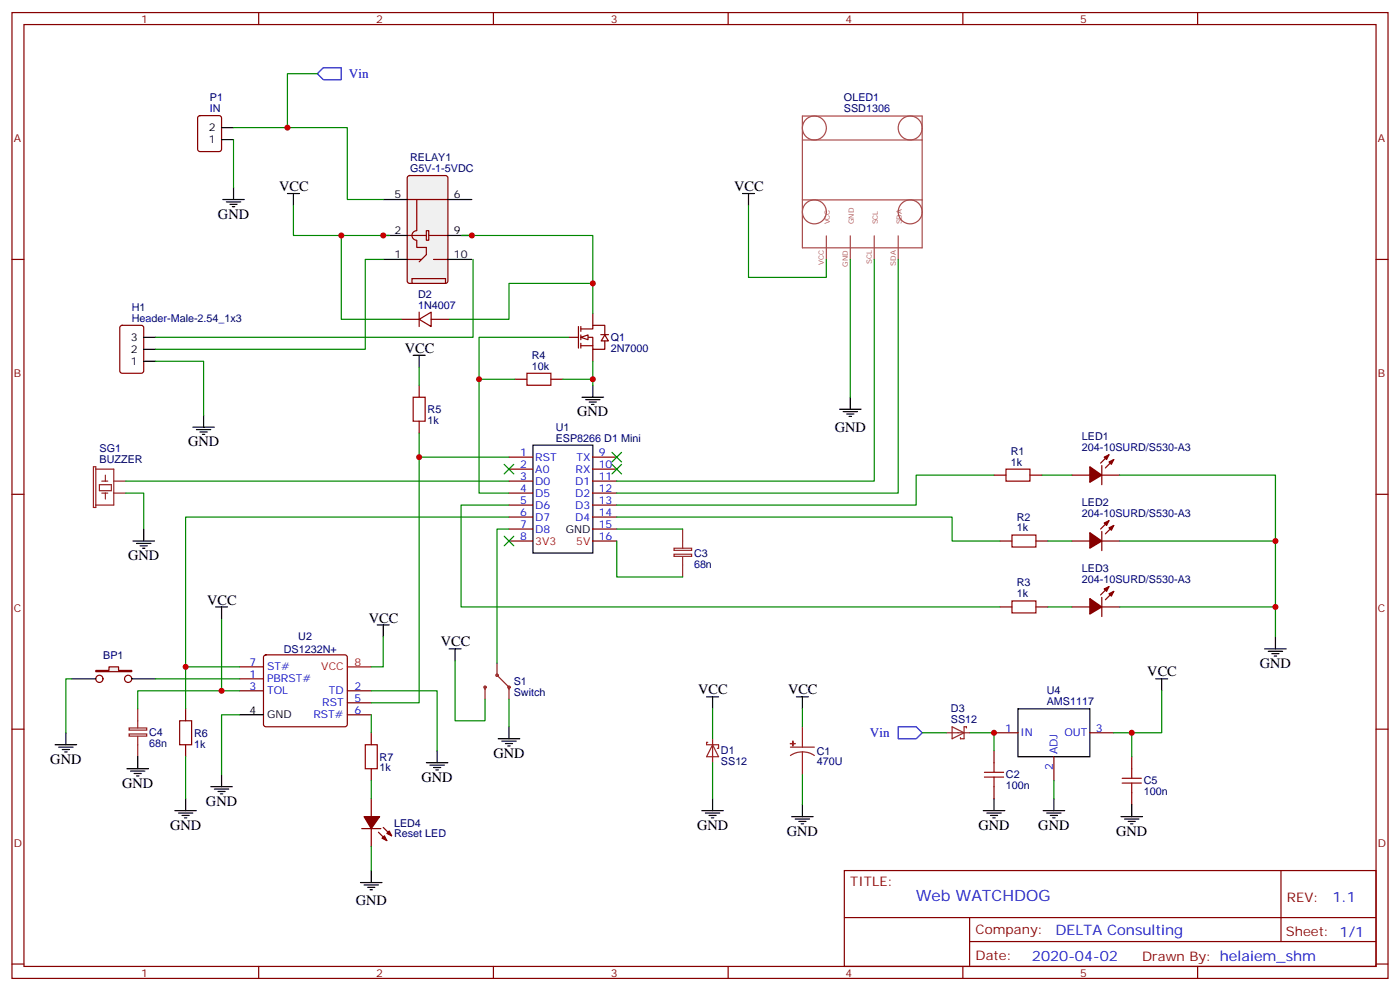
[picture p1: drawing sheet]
<svg xmlns="http://www.w3.org/2000/svg" width="412mm" height="292mm" viewBox="0 0 412 292" stroke-linecap="round" stroke-linejoin="round" font-family="sans-serif">
<g fill="none" stroke="#870000" stroke-width=".35">
<path d="M3.5 3.7h405.4v284.3h-405.4zM7.1 7.2h398.2v277.3h-398.2zM76.2 3.7v3.5M145.3 3.7v3.5M214.5 3.7v3.5M283.6 3.7v3.5M352.8 3.7v3.5M3.5 76.4h3.6M405.3 76.4h3.6M149.9 134.6h7.1M149.9 138.1h7.1M174.6 134.6h7.1"/>
<path d="M174.6 138.1h7.1M3.5 145.5h3.6M149.9 141.6h7.1M149.9 145.2h7.1M149.9 148.7h7.1M149.9 152.2h7.1M149.9 155.8h7.1M149.9 159.3h7.1M174.6 141.6h7.1M174.6 145.2h7.1M174.6 148.7h7.1M174.6 152.2h7.1"/>
<path d="M174.6 155.8h7.1M174.6 159.3h7.1M405.3 145.5h3.6M3.5 214.7h3.6M405.3 214.7h3.6M248.7 256.3h156.6v28.2h-156.6zM377.3 256.3v20.9M248.7 270.1h156.5M285.6 277.2h119.6M285.6 270.1v14.2M3.5 283.8h3.6M76.2 284.5v3.5"/>
<path d="M145.3 284.5v3.5M214.5 284.5v3.5M283.6 284.5v3.5M352.8 284.5v3.5M405.3 283.8h3.6"/>
</g>
<path d="M157 131.1h17.6v31.7h-17.6z" fill="none" stroke="#000" stroke-width=".35"/>
<path d="M208.5 218.5h-.4v.8h3.6v1h-.4M209.9 219.3l1.8 3.5h-3.6zM209.9 217.5v7M232.8 220h7.1M236.4 214v6M236.4 221.4l1.8 .2 1.7 .8M236.4 221.4l-1.9 .2-1.7 .8M236.4 221.4v6.7" fill="none" stroke="#8c2424" stroke-width=".35"/>
<g fill="#8c2424" stroke="#8c2424" stroke-width=".35">
<path d="M232.8 218.9h1.4z"/>
<path d="M233.5 218.2l.1 1.4z"/>
</g>
<g fill="#f0f0f0" stroke="#870000" stroke-width=".35">
<path d="M120.2 51.9l.4-.2h10.6l.7 .4v30.6l-.4 .7h-10.9l-.6-.4-.1-30.6z"/>
<path d="M121.4 82h9.8v1.4h-9.8z"/>
</g>
<g fill="none" stroke="#870000" stroke-width=".35">
<path d="M119.9 58.7h12M122.8 58.7v9.2M119.9 69.3h5.7v1.4h.7v-1.4M119.9 76.4h4.3M122.7 67.9a1.41 1.41 0 0 0-1.3 1.4 1.41 1.41 0 0 0 1.2 1.4M122.8 70.7v2.1h2.8v2.2l-2.1 2.1M125.6 69.3v-1.4h.7v1.4h5.6M127.7 76.4h4.2M292.8 139.9h3.5M303.4 139.9h3.5M315.7 139.9h5.3M324.6 137.1v5.6"/>
<path d="M324.6 139.9h5.2M326.7 133.9l-2.5 2.4M328.1 135.3l-2.5 2.5M294.6 159.3h3.5M305.2 159.3h3.5M315.7 159.3h5.3M324.6 156.5v5.6M324.6 159.3h5.2M326.7 153.3l-2.5 2.5M328.1 154.7l-2.5 2.5M294.6 178.7h3.5M305.2 178.7h3.5"/>
<path d="M315.7 178.7h5.3M324.6 175.9v5.6M324.6 178.7h5.2M326.7 172.7l-2.5 2.5M328.1 174.1l-2.5 2.5M70.6 199.8h7M70.6 196.3h7M77.8 193l.5-.2h23.3l.5 .2 .2 .5v19.8l-.2 .5-.5 .2h-23.3l-.5-.3-.2-.4v-19.8zM70.6 203.4h7M102.3 203.4h7.1M102.3 206.9h7.1M102.3 210.4h7.1"/>
</g>
<path d="M112.9 58.7h7M131.9 58.7h7.1M112.9 76.4h7M112.9 69.3h7M131.9 76.4h7.1M131.9 69.3h7.1M70.6 210.4h7" fill="none" stroke="#000" stroke-width=".35"/>
<path d="M236.4 34.2h35.2v38.8h-35.2zM243.4 37.7a3.5 3.5 0 0 0-5-3.2 3.5 3.5 0 0 0-.7 5.9 3.5 3.5 0 0 0 5.6-1.9l.1-.7M271.6 37.7a3.5 3.5 0 0 0-5-3.2 3.5 3.5 0 0 0-.7 5.9 3.5 3.5 0 0 0 5.6-1.9l.1-.7M236.4 41.2h35.2M236.4 58.9h35.2M243.4 62.4a3.5 3.5 0 0 0-5-3.2 3.5 3.5 0 0 0-.7 5.9 3.5 3.5 0 0 0 5.6-1.9l.1-.7M243.4 69.4v7M250.5 69.4v7M257.5 69.4v7M264.6 69.4v7M271.6 62.4a3.5 3.5 0 0 0-5-3.2 3.5 3.5 0 0 0-.7 5.9 3.5 3.5 0 0 0 5.6-1.9l.1-.7" fill="none" stroke="#a64a4a" stroke-width=".35"/>
<g fill="#870000" stroke="#870000" stroke-width=".35">
<path d="M326.7 136l1.4-.7-.7 1.4z"/>
<path d="M325.3 134.6l1.4-.7-.7 1.4z"/>
<path d="M321 137.4l3.6 2.5-3.6 2.1z"/>
<path d="M326.7 155.4l1.4-.7-.7 1.4z"/>
<path d="M325.3 154l1.4-.7-.7 1.4z"/>
<path d="M321 156.8l3.6 2.5-3.6 2.1z"/>
<path d="M326.7 174.8l1.4-.7-.7 1.4z"/>
<path d="M325.3 173.4l1.4-.7-.7 1.4z"/>
<path d="M321 176.2l3.6 2.5-3.6 2.1z"/>
</g>
<path d="M102.3 196.3h7.1" fill="none" stroke="#f00" stroke-width=".35"/>
<path d="M27.5 137.4h.7v12h-.7zM28.2 138.1h5.3v10.6h-5.3M31 139.9v1.7M29.3 142.7h3.5v1.8h-3.5zM30 145.2h1.7M30 141.6h1.7M31 145.2v1.7M33.5 145.2h3.5M33.5 141.6h3.5" fill="none" stroke="#8c2424" stroke-width=".35"/>
<path d="M296.3 138.1h7.1v3.5h-7.1zM298.1 157.5h7.1v3.5h-7.1zM298.1 176.9h7.1v3.5h-7.1z" fill="none" stroke="#a10000" stroke-width=".35"/>
<path d="M28.2 197.4h3.9v-1.1h2.8v1.1h3.9v.3h-10.6z" fill="#f0f0f0" stroke="#870000" stroke-width=".35"/>
<g fill="none" stroke="#870000" stroke-width=".35">
<path d="M58.4 34.2l.5-.2h5.7l.6 .5 .1 9.4-.5 .7h-5.9l-.6-.4-.1-9.5zM118.2 94h5.3M123.5 94l3.5-2.1v4.2zM123.5 91.9v4.2M127 94h5.3M170.4 96.1v6.4M171.1 96.8h3.5v-1h3.6v2.8M171.1 99.3h3.5v3.5h3.6v-2.4M171.1 96.1v1.4M171.1 98.6v1.4M177 98.5h2.2M171.1 101.8h3.5"/>
<path d="M171.1 101.1v1.4M292.8 215.7h7.1M321 215.7h7.1M310.4 222.8v7"/>
<circle cx="29.3" cy="199.8" r="1.06"/>
<circle cx="37.7" cy="199.8" r="1.06"/>
</g>
<path d="M65.3 37.6h3.5M65.3 41.1h3.5M21.2 199.8h7M38.8 199.8h7.1M299.9 208.7h21.1v14.1h-21.1z" fill="none" stroke="#000" stroke-width=".35"/>
<path d="M201.1 155.8v5.6M198.5 163.2h5.2v.6h-5.2zM198.5 161.4h5.2v.6h-5.2zM201.1 163.9v6M38 216.1h5.2v.6h-5.2zM38 214.3h5.2v.6h-5.2zM40.6 208.7v5.6M40.6 216.8v6" fill="none" stroke="#8c2424" stroke-width=".35"/>
<path d="M171.1 99.3l2.1-.7v1.4z" fill="#fff" stroke="#870000" stroke-width=".35"/>
<g fill="none" stroke="#870000" stroke-width=".35">
<path d="M35.5 96l.5-.2h5.6l.7 .4v13l-.4 .6-5.9 .1-.7-.5v-12.9zM167.6 99.3h2.8M174.6 92.3v3.5M178.2 98.6l1 1.8h-2.1zM123.5 113.4v3.5M151.7 111.7h3.5M162.3 111.7h3.5M174.6 102.8v3.6M123.5 124v3.5M54.7 208.7v3.5M54.7 219.3v3.5M109.4 215.7v3.6"/>
<path d="M109.4 226.3v3.5M109.4 235.1v5.3M292.8 221v3.5M292.8 231.6v3.5M333.4 222.8v3.5M333.4 233.4v3.5M106.5 243.9h5.7M109.4 243.9v5.3M111.5 245l2.4 2.5M112.9 243.6l2.5 2.5"/>
</g>
<path d="M121.7 116.9h3.5v7.1h-3.5zM155.2 109.9h7.1v3.5h-7.1zM52.9 212.2h3.5v7.1h-3.5zM107.6 219.3h3.5v7h-3.5zM290 228.8h5.6M290 227.4h5.6M292.8 224.5v2.9M292.8 228.8v2.8M330.6 230.5h5.6M330.6 229.1h5.6M333.4 226.3v2.8M333.4 230.5v2.9" fill="none" stroke="#a10000" stroke-width=".35"/>
<g fill="none" stroke="#8c2424" stroke-width=".35">
<path d="M146.4 195.3v3.5l3.5 3.5v3.5M142.9 202.3v3.5M278.7 215.7h7.1M280.5 214l3.5 1.7-3.5 1.8zM284.7 214.3v-.3h-.7v3.5h-1.1v-.4"/>
<circle cx="146.4" cy="198.8" r=".35"/>
<circle cx="142.9" cy="202.3" r=".35"/>
<circle cx="149.9" cy="202.3" r=".35"/>
</g>
<g fill="#870000" stroke="#870000" stroke-width=".35">
<path d="M112.5 246.8l.7-.7 .7 1.4z"/>
<path d="M113.9 245.4l.8-.7 .7 1.4z"/>
<path d="M107.2 240.4h4.6l-2.4 3.5z"/>
</g>
<g fill="none" stroke="#000" stroke-width=".35">
<path d="M65.6 58.7h6.4M66.7 59.4h4.2M68.8 55.2v3.5M84.7 57h3.5M86.4 57v3.5M218.7 57h3.5M220.5 57v3.5M67.7 60.1h2.1M68.4 60.9h.7M42.3 99.3h3.6M42.3 106.4h3.6M42.3 102.8h3.6"/>
<path d="M121.7 104.6h3.5M123.5 104.6v3.5M171.4 116.9h6.4M172.5 117.7h4.2M173.6 118.4h2.1M174.3 119.1h.7M174.6 113.4v3.5M250.5 116.9v3.6M56.8 125.8h6.3M57.9 126.5h4.2M58.9 127.2h2.1M59.6 127.9h.7"/>
<path d="M60 122.2v3.6M247.3 120.5h6.3M248.4 121.2h4.2M249.4 121.9h2.1M250.1 122.6h.7M39.2 159.3h6.3M40.2 160h4.2M42.3 155.8v3.5M41.3 160.7h2.1M42 161.4h.7M63.5 178.7h3.5M65.3 178.7v3.5"/>
<path d="M111.1 184h3.6M112.9 184v3.5M132.3 191h3.5M134.1 191v3.6M340.4 199.8h3.6M342.2 199.8v3.6M372.5 191h6.4M373.6 191.7h4.2M374.6 192.4h2.2M375.4 193.1h.7M375.7 187.5v3.5M16.2 219.3h6.4"/>
<path d="M17.3 220h4.2M19.4 215.7v3.6M146.8 217.5h6.3M147.8 218.2h4.2M148.9 218.9h2.1M149.6 219.6h.7M149.9 214v3.5M208.1 205.1h3.6M209.9 205.1v3.6M234.6 205.1h3.5M236.4 205.1v3.6M18.3 220.7h2.2"/>
<path d="M19 221.4h.8M37.4 226.3h6.3M38.5 227h4.2M39.5 227.7h2.1M40.2 228.4h.7M40.6 222.8v3.5M51.5 238.7h6.4M52.6 239.4h4.2M54.7 235.1v3.6M62.1 231.6h6.3M63.1 232.3h4.3M64.2 233h2.1"/>
<path d="M64.9 233.7h.7M65.3 228.1v3.5M125.6 224.5h6.3M126.6 225.2h4.3M127.7 226h2.1M128.4 226.7h.7M128.8 221v3.5M206.7 238.7h6.4M207.8 239.4h4.2M209.9 235.1v3.6M236.4 236.9v3.5M289.6 238.7h6.4"/>
<path d="M290.7 239.4h4.2M292.8 235.1v3.6M307.3 238.7h6.3M308.3 239.4h4.3M310.4 235.1v3.6M333.4 236.9v3.5M53.6 240.1h2.1M54.3 240.8h.7M106.2 259.8h6.3M109.4 256.3v3.5M208.8 240.1h2.2M209.5 240.8h.8"/>
<path d="M233.2 240.4h6.3M234.2 241.1h4.3M235.3 241.8h2.1M236 242.5h.7M291.7 240.1h2.2M292.5 240.8h.7M309.4 240.1h2.1M310.1 240.8h.7M330.2 240.4h6.3M331.3 241.1h4.2M332.3 241.8h2.1M333 242.5h.7"/>
<path d="M107.2 260.5h4.3M108.3 261.2h2.1M109 261.9h.7"/>
</g>
<path d="M93.5 21.7l1.7-1.8h5.3v3.6h-5.3zM264.6 214h5.3l1.7 1.7-1.7 1.8h-5.3z" fill="none" stroke="#00f" stroke-width=".35"/>
<g fill="none" stroke="#008700" stroke-width=".35">
<path d="M68.8 37.6h33.5v21.1h10.6M93.5 21.7h-8.8v15.9M68.8 41.1v14.1M86.4 60.5v8.8h28.3M100.5 69.3v24.7h17.7M112.9 76.4h-5.3v26.4h-61.7M135.8 69.3h38.8v23M139.3 76.4v22.9h-93.4M220.5 60.5v21.2h22.9v-5.3M250.5 76.4v40.5M257.5 76.4v65.2h-75.8M264.6 76.4v68.8h-82.9"/>
<path d="M167.6 99.3h-26.5v45.9h8.8M174.6 83.4h-24.7v10.6h-17.6M45.9 106.4h14.1v15.8M123.5 108.1v5.3M141.1 111.7h10.6M165.8 111.7h8.8M174.6 106.4v7M123.5 127.5v7.1M149.9 134.6h-26.4v72.3h-14.1M292.8 139.9h-22.9v8.8h-88.2M306.9 139.9h8.8M329.8 139.9h45.9v19.4"/>
<path d="M37 145.2h5.3v10.6M37 141.6h112.9M149.9 152.2h-95.2v44.1h15.9M149.9 148.7h-14.1v30h158.8M149.9 155.8h-3.5v39.5M181.7 152.2h98.8v7.1h14.1M181.7 159.3v10.6h19.4M181.7 155.8h19.4M308.7 159.3h7M329.8 159.3h45.9v19.4M308.7 178.7h7M329.8 178.7h45.9v8.8"/>
<path d="M21.2 199.8h-1.8v15.9M45.9 199.8h24.7M54.7 196.3v12.4M65.3 182.2v21.2h5.3M112.9 187.5v8.8h-3.5M134.1 194.6v17.6h8.8v-6.4M65.3 203.4h-24.7v5.3M70.6 210.4h-5.3v17.7M109.4 203.4h19.4v17.6M109.4 210.4v5.3M149.9 205.8v8.2M209.9 208.7v8.8"/>
<path d="M236.4 208.7v5.3M271.6 215.7h7.1M285.8 215.7h7v5.3M333.4 215.7v7.1M342.2 203.4v12.3h-14.1M54.7 222.8v12.3M109.4 229.8v5.3M209.9 224.5v10.6M236.4 228.1v8.8M310.4 229.8v5.3M109.4 249.2v7.1"/>
</g>
<g fill="#c00">
<circle cx="292.8" cy="215.7" r=".88"/>
<circle cx="54.7" cy="196.3" r=".88"/>
<circle cx="139" cy="69.3" r=".88"/>
<circle cx="112.9" cy="69.3" r=".88"/>
<circle cx="174.6" cy="83.4" r=".88"/>
<circle cx="174.6" cy="111.7" r=".88"/>
<circle cx="141.1" cy="111.7" r=".88"/>
<circle cx="100.5" cy="69.3" r=".88"/>
<circle cx="65.3" cy="203.4" r=".88"/>
<circle cx="84.7" cy="37.6" r=".88"/>
<circle cx="375.7" cy="159.3" r=".88"/>
<circle cx="375.7" cy="178.7" r=".88"/>
<circle cx="123.5" cy="134.6" r=".88"/>
<circle cx="333.4" cy="215.7" r=".88"/>
</g>
<g fill="#c00" stroke="#008700" stroke-width=".35">
<path d="M180.3 133.2l2.8 2.8zM183.1 133.2l-2.8 2.8z"/>
<path d="M180.3 136.7l2.8 2.8zM183.1 136.7l-2.8 2.8z"/>
<path d="M148.5 136.7l2.8 2.8zM151.3 136.7l-2.8 2.8z"/>
<path d="M148.5 157.9l2.8 2.8zM151.3 157.9l-2.8 2.8z"/>
</g>
<text font-size="4.6" fill="#00f" x="269.9" y="265.1">Web WATCHDOG</text>
<g font-size="4.2">
<text x="82.2" y="56.3">VCC</text>
<text x="216.3" y="56.3">VCC</text>
<text x="64.2" y="64.4">GND</text>
<text x="119.2" y="103.9">VCC</text>
<text x="170" y="122.6">GND</text>
<text x="55.4" y="131.4">GND</text>
<text x="245.9" y="127.1">GND</text>
<text x="37.7" y="164.9">GND</text>
<text x="61" y="178">VCC</text>
<text x="108.7" y="183.3">VCC</text>
<text x="129.8" y="190.3">VCC</text>
<text x="371.1" y="196.7">GND</text>
<text x="338" y="199.1">VCC</text>
<text x="205.7" y="204.4">VCC</text>
<text x="232.1" y="204.4">VCC</text>
<text x="14.8" y="224.9">GND</text>
<text x="145.3" y="223.1">GND</text>
<text x="36" y="232">GND</text>
<text x="124.2" y="230.2">GND</text>
<text x="60.7" y="237.2">GND</text>
<text x="50.1" y="244.3">GND</text>
<text x="205.3" y="244.3">GND</text>
<text x="288.2" y="244.3">GND</text>
<text x="305.9" y="244.3">GND</text>
<text x="231.8" y="246.1">GND</text>
<text x="328.8" y="246.1">GND</text>
<text x="104.8" y="266.5">GND</text>
</g>
<g font-size="4.2" fill="#00f">
<text x="392.5" y="265.6">1.1</text>
<text x="310.9" y="275.1">DELTA Consulting</text>
<text x="304" y="282.9">2020-04-02</text>
</g>
<g font-size="3.9" fill="#00f">
<text x="102.8" y="22.9">Vin</text>
<text x="256.2" y="217">Vin</text>
</g>
<g font-size="3.9" fill="#800">
<text x="250.5" y="260.9">TITLE:</text>
<text x="379.1" y="265.6">REV:</text>
<text x="287.4" y="275.1">Company:</text>
<text x="378.7" y="275.7">Sheet: 1/1</text>
<text x="287.4" y="282.8">Date:</text>
<text x="336.4" y="282.8">Drawn By: helaiem_shm</text>
</g>
<g font-size="3.2" fill="#800">
<text x="41.6" y="6.7">1</text>
<text x="110.8" y="6.7">2</text>
<text x="179.9" y="6.7">3</text>
<text x="249.1" y="6.7">4</text>
<text x="318.2" y="6.7">5</text>
<text x="4.1" y="41.8">A</text>
<text x="405.9" y="41.8">A</text>
<text x="4.1" y="110.9">B</text>
<text x="405.9" y="110.9">B</text>
<text x="4.1" y="180.1">C</text>
<text x="405.9" y="180.1">C</text>
<text x="4.1" y="249.2">D</text>
<text x="405.9" y="249.2">D</text>
<text x="41.6" y="287.5">1</text>
<text x="110.8" y="287.5">2</text>
<text x="179.9" y="287.5">3</text>
<text x="249.1" y="287.5">4</text>
<text x="318.2" y="287.5">5</text>
</g>
<g font-size="3.2" fill="#000080">
<text x="61.8" y="29.8">P1</text>
<text x="248.6" y="29.9">OLED1</text>
<text x="61.8" y="33">IN</text>
<text x="248.6" y="33.1">SSD1306</text>
<text x="120.8" y="47.4">RELAY1</text>
<text x="120.8" y="50.6">G5V-1-5VDC</text>
<text x="123.1" y="87.7">D2</text>
<text x="38.8" y="94.7">Header-Male-2.54_1x3</text>
<text x="38.8" y="91.5">H1</text>
<text x="123.1" y="90.8">1N4007</text>
<text x="179.9" y="100.4">Q1</text>
<text x="156.7" y="105.7">R4</text>
<text x="179.9" y="103.5">2N7000</text>
<text x="156.7" y="108.8">10k</text>
<text x="125.9" y="124.8">1k</text>
<text x="125.9" y="121.6">R5</text>
<text x="163.7" y="130">ESP8266 D1 Mini</text>
<text x="163.7" y="126.8">U1</text>
<text x="318.7" y="129.6">LED1</text>
<text x="29.3" y="136.3">BUZZER</text>
<text x="29.3" y="133.1">SG1</text>
<text x="297.8" y="137.1">1k</text>
<text x="297.8" y="133.8">R1</text>
<text x="318.7" y="132.8">204-10SURD/S530-A3</text>
<text x="318.7" y="149">LED2</text>
<text x="299.5" y="153.2">R2</text>
<text x="318.7" y="152.2">204-10SURD/S530-A3</text>
<text x="299.5" y="156.5">1k</text>
<text x="204.4" y="167.1">68n</text>
<text x="204.4" y="164">C3</text>
<text x="299.5" y="172.6">R3</text>
<text x="318.7" y="171.6">204-10SURD/S530-A3</text>
<text x="318.7" y="168.4">LED3</text>
<text x="299.5" y="175.9">1k</text>
<text x="87.9" y="188.4">U2</text>
<text x="30.4" y="193.9">BP1</text>
<text x="83.6" y="192.2">DS1232N+</text>
<text x="151.3" y="201.7">S1</text>
<text x="151.3" y="204.9">Switch</text>
<text x="280.1" y="209.7">D3</text>
<text x="308.3" y="207.6">AMS1117</text>
<text x="308.3" y="204.4">U4</text>
<text x="280.1" y="212.9">SS12</text>
<text x="43.9" y="220">68n</text>
<text x="43.9" y="216.8">C4</text>
<text x="57.1" y="220.1">1k</text>
<text x="57.2" y="216.9">R6</text>
<text x="111.8" y="227.1">1k</text>
<text x="111.8" y="223.9">R7</text>
<text x="212.4" y="225.2">SS12</text>
<text x="212.4" y="222.1">D1</text>
<text x="240.6" y="225.3">470U</text>
<text x="240.6" y="222.2">C1</text>
<text x="296.3" y="232.3">100n</text>
<text x="296.3" y="229.1">C2</text>
<text x="336.9" y="230.9">C5</text>
<text x="336.9" y="234.1">100n</text>
<text x="116.1" y="243.3">LED4</text>
<text x="116.1" y="246.5">Reset LED</text>
</g>
<g font-size="3.2">
<text x="61.5" y="38.6">2</text>
<text x="61.5" y="42.2">1</text>
<text x="116.2" y="58.4">5</text>
<text x="133.7" y="58.4">6</text>
<text x="116.2" y="69">2</text>
<text x="133.7" y="69">9</text>
<text x="116.2" y="76">1</text>
<text x="133.7" y="76">10</text>
<text x="38.6" y="100.4">3</text>
<text x="38.6" y="107.4">1</text>
<text x="38.6" y="103.9">2</text>
<text x="166.6" y="156.8">GND</text>
<text x="73.5" y="210.1">4</text>
<text x="78.7" y="211.5">GND</text>
</g>
<g font-size="3.2" fill="#00f">
<text x="153.2" y="134.2">1</text>
<text x="153.2" y="137.8">2</text>
<text x="157.7" y="135.6">RST</text>
<text x="169.8" y="135.6">TX</text>
<text x="176.4" y="134.2">9</text>
<text x="176.4" y="137.8">10</text>
<text x="153.2" y="141.3">3</text>
<text x="157.7" y="139.2">A0</text>
<text x="157.7" y="142.7">D0</text>
<text x="169.5" y="142.7">D1</text>
<text x="169.5" y="139.2">RX</text>
<text x="176.4" y="141.3">11</text>
<text x="153.2" y="144.8">4</text>
<text x="153.2" y="148.3">5</text>
<text x="157.7" y="146.2">D5</text>
<text x="157.7" y="149.8">D6</text>
<text x="169.5" y="146.2">D2</text>
<text x="169.5" y="149.8">D3</text>
<text x="176.4" y="144.8">12</text>
<text x="176.4" y="148.3">13</text>
<text x="153.2" y="151.9">6</text>
<text x="153.2" y="155.4">7</text>
<text x="157.7" y="153.3">D7</text>
<text x="169.5" y="153.3">D4</text>
<text x="176.4" y="151.9">14</text>
<text x="176.4" y="155.4">15</text>
<text x="153.2" y="158.9">8</text>
<text x="157.7" y="156.8">D8</text>
<text x="176.4" y="158.9">16</text>
<text x="73.5" y="196">7</text>
<text x="78.7" y="197.4">ST#</text>
<text x="73.5" y="199.5">1</text>
<text x="73.5" y="203">3</text>
<text x="78.7" y="200.9">PBRST#</text>
<text x="104.4" y="203">2</text>
<text x="78.7" y="204.4">TOL</text>
<text x="94.9" y="208">RST</text>
<text x="96.8" y="204.4">TD</text>
<text x="104.4" y="206.6">5</text>
<text x="92.3" y="211.5">RST#</text>
<text x="104.4" y="210.1">6</text>
<text x="296.1" y="215.4">1</text>
<text x="322.8" y="215.4">3</text>
<text x="300.6" y="216.8">IN</text>
<text x="313.5" y="216.8">OUT</text>
<text x="310.1" y="226.6" transform="rotate(-90 310.1 226.6)">2</text>
<text x="311.5" y="222.1" transform="rotate(-90 311.5 222.1)">ADJ</text>
</g>
<g font-size="3.2" fill="#f00">
<text x="157.7" y="160.3">3V3</text>
<text x="169.7" y="160.3">5V</text>
<text x="94.6" y="197.4">VCC</text>
<text x="104.4" y="196">8</text>
</g>
<g font-size="2.1" fill="#a54b4b">
<text x="244.5" y="66.1" transform="rotate(-90 244.5 66.1)">VCC</text>
<text x="251.5" y="66.1" transform="rotate(-90 251.5 66.1)">GND</text>
<text x="258.6" y="66.1" transform="rotate(-90 258.6 66.1)">SCL</text>
<text x="265.6" y="66.1" transform="rotate(-90 265.6 66.1)">SDA</text>
<text x="256.8" y="77.8" transform="rotate(-90 256.8 77.8)">SCL</text>
<text x="242.7" y="78.1" transform="rotate(-90 242.7 78.1)">VCC</text>
<text x="249.8" y="78.6" transform="rotate(-90 249.8 78.6)">GND</text>
<text x="263.9" y="78.2" transform="rotate(-90 263.9 78.2)">SDA</text>
</g>
</svg>
